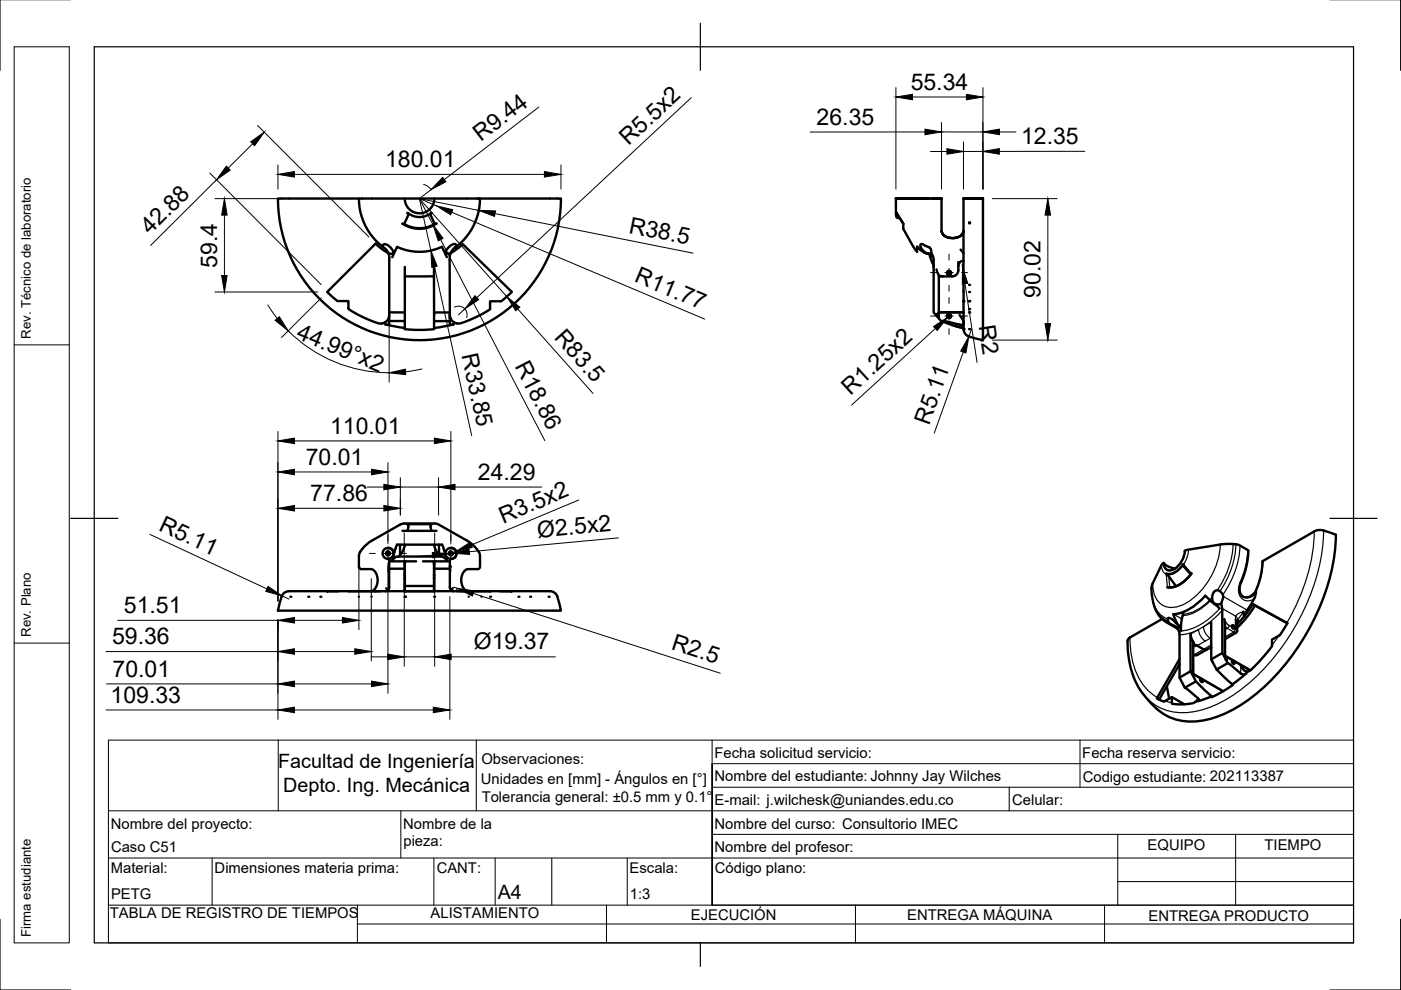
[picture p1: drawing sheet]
<svg xmlns="http://www.w3.org/2000/svg" width="297mm" height="210mm" viewBox="0 0 297 210" stroke-linecap="round" stroke-linejoin="round" font-family="sans-serif">
<!-- layer: Visible -->
<g fill="none" stroke="#000" stroke-width=".51">
<path d="M76.1 42.1h-17.2a30 30 0 0 0 30 30 30 30 0 0 0 30-30h-17.1M81.2 51.9a2.02 2.02 0 0 1 2.2 1.5 .29 .29 0 0 1 0 .4 .29 .29 0 0 1-.4 0l-.7-.1-.6-1a.6 .6 0 0 1-.5-.8zM85.3 47.4h.1a7.1 7.1 0 0 0 7.1 0 6.5 6.5 0 0 1-7.2 0zM85.8 42.1a3.1 3.1 0 0 0 3.2 3.1 3.1 3.1 0 0 0 3.1-3.1M85.8 56.6v9.6M85.8 58.6h6.2v7.6M86.3 45.2l.1-.1a3.9 3.9 0 0 0 5 0l.1 .1M86.4 45.1l.2 .5-.9 1.9M91.4 45.1l-.1 .5 .9 1.9M92 56.6v2M94.7 54.5l-1-2.2a11.2 11.2 0 0 1-9.5 0l-1 2.2M95 52.6a1.41 1.41 0 0 1 1.6-.7 .45 .45 0 0 1 .1 .4 .45 .45 0 0 1-.4 .3l-.4 .4a1.04 1.04 0 0 1-1.4 .7l.1-.6z"/>
<path d="M95.5 53.7l2.6-1.9 10.4 10.1-2.2 2h-2.4v1.7a22.4 22.4 0 0 1-6.8 3 1.8 1.8 0 0 1-1.7-1.8M95.5 53.7l-.2 1 .1 12.8M96.7 52.4a12.5 12.5 0 0 0 5-10.3h-25.5a12.4 12.4 0 0 0 5 10.3M189.9 42.1h4.8zM189.9 42.1l.1 3.7 .2 .3 .7 .3 .6 1-1.4-2.3M190.2 45.2l-.1 .8M191.5 47.4v1.1l2.1 3.7M193.6 42.1h6zM193.6 52.2l.8 1.2v-1.1M194.4 52.3l1 .8M194.4 52.3l1.5 1.2M195.2 51.8a1.06 1.06 0 0 1 1.1 .4 1.1 1.1 0 0 1 1 1.6 1.97 1.97 0 0 1-2.1-2z"/>
<path d="M195.9 42.1h.8zM195.9 53.5l.7 .2M197.4 53.7l.6 1.2v11.3l1.1 1.3M197.7 54.5l-.4-.5-.7-.3 .5 .2 .9 2.7M198 56.6h.1M198.6 57.1l.5 1.3v7.8M199.1 58.4l.6 .2M199.1 58.6h.9M199.6 42.1v6.9M199.6 48.8a2.05 2.05 0 0 0 2.6 1.7 1.93 1.93 0 0 0 2.1-1.5 2.03 2.03 0 0 1-2.5 1.5 1.94 1.94 0 0 1-2.2-1.7zM200.8 57.8a.41 .41 0 0 0 .4 .4 .41 .41 0 0 0 .4-.4M200.8 57.8l.1 .3"/>
<path d="M200.9 58.1a.42 .42 0 0 0 .6 0M200.9 58.1a.41 .41 0 0 1 .3-.7 .41 .41 0 0 1 .4 .7M200.9 58.1l.3 .1 .3-.1M201.6 57.8l-.1 .3M201.6 57.8a.41 .41 0 0 0-.4-.4 .41 .41 0 0 0-.4 .4M201.6 57.8h.1M203.2 55.6v1.7M203.2 57.3a1.34 1.34 0 0 1-1.3 1.3h-1.9M203.4 55.7l-.2 .8M203.7 52.9l.6 .8M204.3 42.1h1.2zM204.3 42.1v26.7"/>
<path d="M204.3 42.1h4.1M204.3 55.4a.67 .67 0 0 0-.9 .3M208.4 42.1h-2.9h2.9v30l-2.9-.7M81.7 68.8h.2a.37 .37 0 0 0 .3 .2 .37 .37 0 0 0 .3-.3v-.6h3.3v1.7a28.7 28.7 0 0 0 6.2 0v-1.7h3.4v.6a.39 .39 0 0 0 .7 .1h.1l-4.1 .7M81.7 68.7l4.2 .8M82.5 66.8a1.82 1.82 0 0 1-2.4 1.7 27.4 27.4 0 0 1-6.2-3v-1.7h-2.4l-2.1-1.9 10.2-10.2 2.7 2 .2 .5v13.9M82.5 66.2h3.3M85.8 66.2v1.9M92 66.2v1.9M92 66.2h3.4M92.1 66.7h.1M95.4 66.7v1.4"/>
<path d="M199.1 66.2l-.5 .5h.5v.8l.4 .6M199.1 66.2h5.2M199.5 68.1h.1M199.6 68.1h1l2.9 .7 .5 .1 .3-.1v.8l-2.2-.6zM200.8 67a.41 .41 0 0 0 .4 .4 .41 .41 0 0 0 .4-.4M200.9 66.7l.3-.1 .3 .1-.3-.1zM202.3 69.1l2 .5v.2M203.5 66.8l.6 1 .2 .8M204.3 61.8v.1M204.3 69.6v.2M204.3 63.8h.1M204.3 63.8v.1"/>
<path d="M204.3 63.9h.1M204.3 69.8v.1M204.3 70a1.7 1.7 0 0 0 1.2 1.4M82.3 116.9a.41 .41 0 0 0-.4 .4 .41 .41 0 0 0 .4 .4M82.3 116.2a1.17 1.17 0 0 1 1.2 1.1 1.17 1.17 0 0 1-1.2 1.2l.2 .5M82.5 119v1.6M82.5 119h5.7M84.2 115.5h9.5M84.2 115.5l-1 3.3 .5-.5 .5-.3M84.8 117.7l-.2 .3M84.8 115.5v2.2M84.9 111.2l-6.1 3.4a5.2 5.2 0 0 0-2.7 3.2l.1 2.6a2.59 2.59 0 0 0 2 .3 2.02 2.02 0 0 1 1.9 2.5l-.2 1-.4 .7-.8 .4"/>
<path d="M84.9 111.2l.8-.2h2.2a17.4 17.4 0 0 1 5.1 .2l6.1 3.5a5.2 5.2 0 0 1 2.7 3.1v2.4a.94 .94 0 0 1-1.2 .5h-.4a1.94 1.94 0 0 0-2.4 2.1 2.37 2.37 0 0 0 1.3 2.5M85.3 112.6h7.2M85.9 115.5a4.3 4.3 0 0 1-1.1 2.2M86.3 111.2h5.2M86.4 111.1l.2 .4-.2 1.1M89.7 119h2.3v.7M91.4 111.1a1.49 1.49 0 0 0 0 1.5M92 115.5a4.5 4.5 0 0 0 1.1 2.1M92 119h.1M92 119v6.4M92 119h3.4M92.1 119.4h.1"/>
<path d="M93.1 115.5v2.3l.2 .2M93.7 118h-9.5M93.7 115.5l.4 .9M94.1 116.5l.2 .5M94.3 117l.2 1.3 .3 .5-.6-.5-.5-.3M95.4 119v1.6M95.5 118.5l-.2 .5M95.6 116.9a.41 .41 0 0 0-.4 .4 .41 .41 0 0 0 .4 .4M95.6 116.2a1.17 1.17 0 0 1 1.2 1.1 1.17 1.17 0 0 1-1.2 1.2M246.7 119.4l1 .7 1.4 .4M246.7 119.4l-.4 .4-1.9 3.9a8.8 8.8 0 0 0 1.1 6.5l.4 .6a10 10 0 0 0 3.7 2.5l.5 1.1v9.3l1.1 2.1M250.9 119.6a3.7 3.7 0 0 1-3.6 2"/>
<path d="M251 119.6h-.2l.2 .6 1.5 1.6M251.2 116.8l.6-.2 6.9-1.1a8.7 8.7 0 0 1 4.2 .1l1.7 1.1a18.8 18.8 0 0 1-1.7 7.5l-.1 .5a1.92 1.92 0 0 0 .8 1.8M251.2 116.8a4.7 4.7 0 0 1-2.8 4.1 1.29 1.29 0 0 1-1.6-1.5M278.6 112.7l-10.9 6.3a14.2 14.2 0 0 1-1.8 6.8 1.99 1.99 0 0 1-2.4 .7M278.7 112.7l.3-.2a5.6 5.6 0 0 1 3.7 .7l.5 .2a45.5 45.5 0 0 1-9.4 25.7 36.7 36.7 0 0 1-15.8 12.9 12.7 12.7 0 0 1-11.9-1l-1-.8M61.3 125.3h20.4M61.3 125.3a1.7 1.7 0 0 0-1.6 1.2l-.8 3h60l-.7-3M69.5 125.3h2.3M73.9 125.3h5.7M76.1 126.5h.1M78.8 126.5h.1M79.6 125.3h1.4"/>
<path d="M79.6 125.3v.1M81.9 124.7l.3 .5M82.5 120.6h3.3v4.7h-4.1a.8 .8 0 0 0 .8-.8zM85.8 121.9v.7M85.8 120.6v-1.6v3M85.8 125.4h6.2M85.8 125.3h6.2M85.8 122.6v2.8M85.8 124.2h6.2M92 120.6h3.4v3.9a.8 .8 0 0 0 .8 .8h-4.2zM96 124.7l-.3 .4M96.2 125.3h19.4a2.42 2.42 0 0 1 2.6 1.2"/>
<path d="M96.9 125.3h7M98.1 125.3v.1M99.4 126.5h.1M102.1 126.5h.1M103.9 125.3v.1M106 125.3h2.4M246.4 131.2l-6.8 4-.5 .4a17.6 17.6 0 0 0 3.3 11.5M247.3 121.6l2 2.7M247.3 121.6v.2M247.5 124.5a5.8 5.8 0 0 0 5.1-2.9 6 6 0 0 1-5 2.9h-.1M247.6 131.1a1.71 1.71 0 0 1 1.7 .9l.1 .1a.82 .82 0 0 1 .4 1.1l-.2 .1-.6-.6a1.58 1.58 0 0 1-1.4-1.6zM248.8 130.2l.6 1.8 .4 .5"/>
<path d="M249.9 132.5l.3 .6 .2 .7M250.1 139.7l-4.8 8.4 1.5 .7 1.7-1 2.6 1.5M250.6 131.2l-.2 2.6M250.7 130.5l-.1 .7M250.9 129.7l-.1 .8M252.4 134.5v7.8M252.4 134.4l.5 1.5M252.9 135.9l.1 .5M252.9 135.9l.4 1.1 .3-.2 1.6 .9M253 136.4v6.5M255.8 137.8l-2 1.1-.8-.1M256.8 131.9v7.9"/>
<path d="M256.8 137.2l-1.1 .6-.5-.1M256.8 139.8l.3 .5M257.4 125.4a1.22 1.22 0 0 1 1.4 .1 1.22 1.22 0 0 1 .5 1.3l-.1 .2a1.15 1.15 0 0 1-1.3 1.1 1.15 1.15 0 0 1-.9-1.5zM258.6 129l-3.1-2.7a10.5 10.5 0 0 1-6.7 3.9M258.9 127.9l.2 1.3 .1 9.2 .7 1.5v-.6l-.3-.2 .1-.1M259.2 138.4l-2.4 1.4M259.6 131.2l.1 1.1v6.7l5.4 3.1M259.9 139.3v.6l.4 .7M261.3 132.5a.4 .4 0 0 1 .4 .3 .4 .4 0 0 1-.2 .5 .55 .55 0 0 1-.2-.8zM262.4 131.4l-.2 2.6-2.5 1.5M265.6 128.1l-1.5 2.2-1.8 2M266.3 125.4l-.4 1.5-1.7 2.8-.4 1-.1-1"/>
<path d="M272.8 132.1h.2l-1.6 2.6-1.7 .9v1.4l-.5 .7-2.1 2.5-1.9 1.8-.5 .3M272.9 132.1l-7.3-4 .5 .3a21.3 21.3 0 0 1-3.8 4.7M242.4 147.2l2.7 3M247.4 145.5l.5 2.6M248.5 147.8v1.4a8.7 8.7 0 0 0 5-.4M250.1 140.8l-4.4 7.5M252.4 142.3l1.2 2.2M252.4 142.3l-2.3 1.4M252.9 142.6v.4l.1-.1M253 142.9l6.4 3.7M254.1 148.1l-.6 .7M254.5 143.9h.2l.3 .3"/>
<path d="M254.5 143.9v.3l.3 .4 .2-.1v-.3M257.1 140.3v.1M257.1 140.4l.8 1.6M261.3 140a.51 .51 0 0 1 .4 .8l-.4-.3zM261.3 145.1l2.9-2.3a1.02 1.02 0 0 1-1.1 0l-2.8-2.2-2.4 1.4 3.4 3.1v.2l-2.2 1.4-2.2 1.1v-.2l-3.3-3.1-2.4 1.3 2.8 2.2a.33 .33 0 0 1 .2 .4 .33 .33 0 0 1-.2 .3l2.9-1.1M263.1 141.1a1.51 1.51 0 0 0 1.6 1.2"/>
<circle cx="201.2" cy="67" r=".41"/>
<circle cx="82.3" cy="117.3" r=".41"/>
<circle cx="82.3" cy="117.3" r="1.17"/>
<circle cx="95.6" cy="117.3" r=".41"/>
<circle cx="95.6" cy="117.3" r="1.17"/>
</g>
<g fill="#000">
<circle cx="189.9" cy="42.1" r=".25"/>
<circle cx="204.3" cy="42.1" r=".25"/>
<circle cx="205" cy="42.1" r=".25"/>
<circle cx="205.5" cy="47.3" r=".25"/>
<circle cx="205.5" cy="47.2" r=".25"/>
<circle cx="208.4" cy="42.1" r=".25"/>
<circle cx="95.4" cy="67.5" r=".25"/>
<circle cx="204.3" cy="63.9" r=".25"/>
<circle cx="204.3" cy="69.8" r=".25"/>
<circle cx="205.5" cy="61.9" r=".25"/>
<circle cx="205.5" cy="65.5" r=".25"/>
<circle cx="205.5" cy="63.8" r=".25"/>
<circle cx="205.5" cy="63.9" r=".25"/>
<circle cx="205.5" cy="60.4" r=".25"/>
<circle cx="205.5" cy="66.2" r=".25"/>
<circle cx="205.5" cy="69.8" r=".25"/>
<circle cx="85.8" cy="119" r=".25"/>
<circle cx="61.6" cy="126.5" r=".25"/>
<circle cx="65.4" cy="126.5" r=".25"/>
<circle cx="67.9" cy="126.5" r=".25"/>
<circle cx="85.8" cy="126.5" r=".25"/>
<circle cx="85.8" cy="125.4" r=".25"/>
<circle cx="92" cy="126.5" r=".25"/>
<circle cx="95.4" cy="120.1" r=".25"/>
<circle cx="103.9" cy="125.3" r=".25"/>
<circle cx="103.9" cy="126.5" r=".25"/>
<circle cx="109.9" cy="126.5" r=".25"/>
<circle cx="112.4" cy="126.5" r=".25"/>
<circle cx="116.3" cy="126.5" r=".25"/>
<circle cx="259.9" cy="139.9" r=".25"/>
</g>
<!-- layer: Visible Narrow -->
<g fill="none" stroke="#000" stroke-width=".25">
<path d="M246.3 119.8a1.99 1.99 0 0 0 1 2l.2 2.7M250.9 119.8a3.7 3.7 0 0 1-3.4 2M251.3 116.8a4.5 4.5 0 0 1-3.3 4.2 1.35 1.35 0 0 1-1.3-1.6M252 116.5l-.3 1.6-.7 1.5 1.6 2M258.7 115.4a15.5 15.5 0 0 1-8.2 13 4 4 0 0 1-6-3.5l-.1-1.2M261.4 115.3a18.3 18.3 0 0 1-3.3 9.8M262 115.4a18.7 18.7 0 0 1-3.3 9.9M262.9 115.6a19.2 19.2 0 0 1-3.6 10.5M264.5 116.6a21 21 0 0 1-1.8 7.7 2.18 2.18 0 0 0 .4 2.4 2.18 2.18 0 0 0 2.4 .5l.4-.2M267.8 118.9a16.5 16.5 0 0 1-1.5 6.5M278.6 112.7a40.1 40.1 0 0 1-5.7 19.4M280.6 112.5a44.7 44.7 0 0 1-9.8 26 34.8 34.8 0 0 1-14.6 11.6 12.4 12.4 0 0 1-11.9-1.1l-1.9-1.9"/>
<path d="M239.6 135.2a15.2 15.2 0 0 0 4.1 11.4l1.7 1.3M244.4 127.4a4.8 4.8 0 0 0 3.2 3.8M244.5 127.8a5 5 0 0 0 3.2 3.9M247.4 132l1 .4M247.8 122.2l.2 2.3M248.7 131.4h.5M248.7 132.6l.7 .3M248.8 130.2l1.8 1M249.4 132h-.1M249.8 132.5h.1M252.9 135.9v6.7l-.5-.3M253 136.8l.3 .2"/>
<path d="M253 138.7l.2 .1M253.2 138.8h-.2M254 138.8h-.8M254.1 133.5l.4 1.4 1 1M254.1 133.5l-2.3 .9-1.7 .2M254.1 133.5l-1.7 1M255.2 132.9l.4 1.3 1 1.1M255.2 132.9l-1.1 .6M255.2 137.7l-2 1.1M255.5 135.9l-1.7 1M256.6 135.3l-1.1 .6M256.6 127.4a9.2 9.2 0 0 1-5.8 3.1"/>
<path d="M256.8 131.9l-1.6 1M256.8 136.7l-1.6 1M256.8 135.2l-.2 .1M257 126.6a9.6 9.6 0 0 1-6.2 3.6M257.1 127.4l-.1 .2M257.6 128l-.1 .1M258.6 129a12.6 12.6 0 0 1-8.2 4.8M259.1 129l2.9 1.7 .3 .4 .1 .4M259.2 129.4l-2.3 2.2-1.7 1.3M259.3 126.4l5.1 3M259.7 133.5l.5-.3 1.4 .8M259.7 132.8l.4 .3a.39 .39 0 0 0 .4-.1 .39 .39 0 0 0 .1-.4l.6 .4"/>
<path d="M259.9 139.3l1.4 .7M260.6 132.6l-.6-.6-.4-.8v7.9M261.6 134l-1.9 1.1M261.6 134l.5 .1M261.7 133.3l.2 .1M261.9 133.4l-.3 .6M261.9 133.4l.4 .3M261.9 131.3l.4 .6M262.4 131.5l.4 .3M262.4 131.4l1.3-1.7a1.78 1.78 0 0 0-1.8 1.6v2.1M263 123.4l.1 .1M265.4 126.2h.1"/>
<path d="M265.5 126.2a1.83 1.83 0 0 1-2 .3M266.3 125.4l-.8 .8M266.3 125.4h.1M266.3 125.4h-.1M266.3 125.4a1.95 1.95 0 0 1-2.7 1.1M271.2 134.8l-1.5 2M247 148.6l1.5 .4M252.9 143l1.6 .9M254 148.3v.4l-.5 .1M254.6 143.9h-.1M254.8 144l.2 .3-.1 .3M255 144.2l4.2 2.4"/>
<path d="M261.7 140.2v.6M261.7 140.3l3.3 1.9-1.9-1.1v1.7M264.7 142.3l-.4 .4-.1-.3"/>
</g>
<!-- layer: BOM -->
<path d="M3 9.9h11.7v190h-11.7zM3 73.1h11.7M3 136.3h11.7" fill="none" stroke="#000" stroke-width=".21"/>
<!-- layer: Border -->
<path d="M0 -.1v15M297 -.1v15M20 9.9h267v190h-267zM148.5 4.9v10M15 109.9h10M282 109.9h10M0 194.9v15h15M148.5 199.9v5M297 194.9v15h-15" fill="none" stroke="#000" stroke-width=".25"/>
<!-- layer: TitleBlock -->
<g fill="none" stroke="#000" stroke-width=".21">
<path d="M59 156.9v15M101 156.9v15M151 156.9v35v-30h136M229 156.9v10M23 171.9h264M85 171.9v10M151 166.9h136M151 176.9h136M214 166.9v5M237 176.9v15M262 176.9v15M23 191.9v8h264v-43h-264v35h264h-136"/>
<path d="M23 181.9h264M45 181.9v10M75.8 195.9h211.2M75.8 191.9v8M92 181.9v10M105 181.9v10M117 181.9v10M128.6 191.9v8M133 181.9v10M181.4 191.9v8M234.2 191.9v8M237 186.9h50"/>
</g>
<!-- layer: FD_Dimensions -->
<g fill="none" stroke="#000" stroke-width=".21">
<path d="M189.9 18.6v21.5M208.4 18.6v21.5v-14.1M44.5 36.7l23.6 23.6M45.9 38.1l-14 13.9M53.6 30.5l-5.2 5.1M54.6 26.6l23.6 23.6M58.9 35v5.1M62.4 37h53M89.8 39.1l.8 .3 .9 .8M114.2 22.7l-20 15.4M118.9 35v5.1M146.6 20.7l-45.5 42.4"/>
<path d="M193.5 20.6h11.4M196.1 28h-24.3M197.3 32.1h3.5M199.6 26v14.1M199.6 28h8.8M204.3 30.1v10M208.4 32.1h-4.1M211.9 28h3.5M230 32.1h-18.1M45.6 42.1h13.7M47.6 45.6v12.8M88.9 42.1l2.9 5.6"/>
<path d="M88.9 42.1l12.6 2.5M88.9 42.1l2.5 11M88.9 42.1l3.6 1.5M88.9 42.1l18.5 20.8M91.4 40.2l-2.5 1.9M92.1 56.6l7.9 35.8M93.4 50.8l22.1 42.6M95.8 45l53.6 22.7M101.8 42.6a12.8 12.8 0 0 1-1.5 5.5M104.9 45.3l42 8.4M204 56l.1 .7M210.4 42.1h13.8"/>
<path d="M222.2 45.6v23M45.6 61.9h21.8M56.8 64.7l2 2.8M61.1 70.1a30.3 30.3 0 0 0 21.4 8.9M68.1 63.2l-8.4 8.4M82.5 68.2v12.8M89.4 78.2l-3.4 .6M96.4 65.1a1.83 1.83 0 0 1 2 .3 1.83 1.83 0 0 1 .5 2M98.6 65.5l-1.4 1.3M109.8 65.5l15.9 17.9M198.3 69.7l-17.7 16.2M201.2 67l-.3 .3"/>
<path d="M204.2 74.6l-6.1 17.2M204.6 60.1l2.6 16.7M206 69.7l-.6 1.6M210.4 72.1h13.8M58.9 91.5v36M62.4 93.5h29.7M82.3 98.1v17.2M95.6 91.5v23.8M31.8 113.3l24.8 11.6M62.4 100.1h16.4M62.4 107.8h19M76.1 119.8v13.7"/>
<path d="M77.9 103.3h3.5M82.3 119.3v27.7M84.9 101.3v7.9M84.9 103.3h8.1M85.7 113v28.3M91.7 117.7l-3.5 .3M92.2 113v28.3M93 101.3v7.9M95.6 117.3l1.1-.4a1.17 1.17 0 0 1-1.2 1.6M96 117.3l-.8 .1M96.5 103.3h18.4M122.7 106l-22.8 9.5"/>
<path d="M131.1 114l-31.6 3M22.5 138.1h36.4M25 131.5h33.9M58.9 131.5v21M59.8 126.3l1.5 .7M62.4 131.5h10.2M62.4 138.1h12.8M78.7 139.3h3.5M78.7 122.7v17.4M85.7 139.3h6.5M95.4 126.5v26M95.7 139.3h22.1"/>
<path d="M96.2 124.5l.8 .2M97 124.7a.84 .84 0 0 1-.8 .6M100.3 125.8l52.4 16.9M22.5 150.5h36.4M22.6 145h36.3M62.4 145h16.4M62.4 150.5h29.5"/>
</g>
<g fill="#000" stroke="#000" stroke-width=".21">
<path d="M189.9 20.6l3.6-.6v1.2zM204.9 20l3.5 .6-3.5 .6zM48 35.2l.8 .9-2.9 2zM53.1 30.1l2.9-2.1-2 2.9zM58.9 37l3.5-.6v1.1zM93.9 37.6l.7 .9-3.2 1.7zM115.4 36.4l3.5 .6-3.5 .5zM196.1 27.4l3.5 .6-3.5 .6zM200.8 31.5l3.5 .6-3.5 .6zM208.4 32.1l3.5-.6v1.2zM208.4 28l3.5-.6v1.1zM47 58.4h1.2l-.6 3.5z"/>
<path d="M47.6 42.1l.6 3.5h-1.2zM91.4 53.1l1.3 3.3-1.2 .3zM91.8 47.7l2.1 2.8-1 .6zM92.5 43.6l3.5 .9-.5 1zM101.5 44.6l3.6 .1-.3 1.2zM222.2 42.1l.5 3.5h-1.1zM58.3 67.9l.9-.7 1.9 3zM82.5 79.1l3.5-.8v1.1zM100.7 62.7l.8 .8-2.9 2zM107.4 62.9l2.8 2.2-.9 .8zM197.9 69.2l3-1.9-2.2 2.8zM205.4 71.3l-.6 3.5-1.1-.4z"/>
<path d="M204.1 56.7l1.1 3.4-1.2 .1zM221.6 68.6h1.1l-.5 3.5zM58.9 93.5l3.5-.6v1.2zM58.9 100.1l3.5-.6v1.2zM78.8 99.5l3.5 .6-3.5 .6zM92.1 92.9l3.5 .6-3.5 .6zM58.9 107.8l3.5-.6v1.1zM81.4 107.2l3.5 .6-3.5 .5zM81.4 102.7l3.5 .6-3.5 .6zM91.7 117.1l3.5 .3-3.4 .9zM93 103.3l3.5-.6v1.2zM96 117.3l3.4-.9 .1 1.2z"/>
<path d="M96.7 116.9l3-1.9 .4 1.1zM56.8 124.3l3 2-3.5-.9zM58.9 131.5l3.5-.6v1.2zM58.9 138.1l3.5-.5v1.1zM72.6 130.9l3.5 .6-3.5 .6zM75.2 137.6l3.5 .5-3.5 .6zM82.2 138.7l3.5 .6-3.5 .6zM92.2 139.3l3.5-.6v1.2zM97 124.7l3.5 .6-.4 1.1zM58.9 145l3.5-.6v1.2zM58.9 150.5l3.5-.6v1.2zM78.8 144.4l3.5 .6-3.5 .6z"/>
<path d="M91.9 149.9l3.5 .6-3.5 .6z"/>
</g>
<!-- layer: Smart Centers -->
<g fill="none" stroke="#000" stroke-width=".21">
<path d="M197.3 57.8h1.2M200.3 57.8h1.8M201.2 53.9v1.2M201.2 56.9v1.8M203.9 57.8h1.2M197.3 67h1.2M200.3 67h1.8M201.2 60.5v1.2M201.2 63.1v1.2M201.2 66.1v1.8M201.2 69.7v1.2M203.9 67h1.2"/>
<path d="M78.3 117.3h1.3M81.4 117.3h1.8M82.3 113.4v1.3M82.3 116.5v1.7M84.9 117.3h1.3M91.7 117.3h1.2M94.7 117.3h1.8M95.6 113.4v1.3M95.6 116.5v1.7M98.3 117.3h1.2M82.3 120v1.3M95.6 120v1.3"/>
</g>
<g font-size="4.9">
<text x="193.1" y="19">55.34</text>
<text x="173.1" y="26.4">26.35</text>
<text x="81.6" y="35.4">180.01</text>
<text x="101.9" y="30.2" transform="rotate(-37 101.9 30.2)">R9.44</text>
<text x="133.2" y="31" transform="rotate(-43 133.2 31)">R5.5x2</text>
<text x="216.5" y="30.5">12.35</text>
<text x="31.9" y="49.9" transform="rotate(-45 31.9 49.9)">42.88</text>
<text x="133.2" y="49.3" transform="rotate(11 133.2 49.3)">R38.5</text>
<text x="46" y="56.7" transform="rotate(-90 46 56.7)">59.4</text>
<text x="134.3" y="59.6" transform="rotate(23 134.3 59.6)">R11.77</text>
<text x="220.6" y="63.2" transform="rotate(-90 220.6 63.2)">90.02</text>
<text x="62.7" y="71.6" transform="rotate(23 62.7 71.6)">44.99°x2</text>
<text x="117.3" y="71.7" transform="rotate(48 117.3 71.7)">R83.5</text>
<text x="207.5" y="69.2" transform="rotate(81 207.5 69.2)">R2</text>
<text x="97.9" y="75.3" transform="rotate(78 97.9 75.3)">R33.85</text>
<text x="109.1" y="77.6" transform="rotate(63 109.1 77.6)">R18.86</text>
<text x="180.3" y="84" transform="rotate(-42 180.3 84)">R1.25x2</text>
<text x="70" y="91.9">110.01</text>
<text x="197" y="90.2" transform="rotate(-70 197 90.2)">R5.11</text>
<text x="64.8" y="98.5">70.01</text>
<text x="101.3" y="101.7">24.29</text>
<text x="65.8" y="106.2">77.86</text>
<text x="33.4" y="112.4" transform="rotate(25 33.4 112.4)">R5.11</text>
<text x="106.7" y="111" transform="rotate(-23 106.7 111)">R3.5x2</text>
<text x="114" y="114" transform="rotate(-5 114 114)">Ø2.5x2</text>
<text x="26.3" y="130">51.51</text>
<text x="23.8" y="136.6">59.36</text>
<text x="100.5" y="137.6">Ø19.37</text>
<text x="142.1" y="137.7" transform="rotate(18 142.1 137.7)">R2.5</text>
<text x="23.9" y="143.4">70.01</text>
<text x="23.5" y="149">109.33</text>
</g>
<g font-size="4.2">
<text x="59" y="162.9">Facultad de Ingeniería</text>
<text x="60" y="168">Depto. Ing. Mecánica</text>
<text x="105.5" y="190.7">A4</text>
</g>
<g font-size="3.1">
<text x="102.1" y="162">Observaciones:</text>
<text x="151.5" y="160.7">Fecha solicitud servicio:</text>
<text x="229.5" y="160.7">Fecha reserva servicio:</text>
<text x="102" y="166.3">Unidades en [mm] - Ángulos en [°]</text>
<text x="151.5" y="165.7">Nombre del estudiante: Johnny Jay Wilches</text>
<text x="229.6" y="165.7">Codigo estudiante: 202113387</text>
<text x="102.1" y="170.1">Tolerancia general: ±0.5 mm y 0.1°</text>
<text x="151.5" y="170.7">E-mail: j.wilchesk@uniandes.edu.co</text>
<text x="214.6" y="170.7">Celular:</text>
<text x="23.5" y="175.7">Nombre del proyecto:</text>
<text x="85.5" y="175.7">Nombre de la</text>
<text x="85.5" y="179.4">pieza:</text>
<text x="151.5" y="175.7">Nombre del curso: Consultorio IMEC</text>
<text x="23.5" y="185.2">Material:</text>
<text x="23.5" y="180.7">Caso C51</text>
<text x="45.5" y="185.2">Dimensiones materia prima:</text>
<text x="92.6" y="185.2">CANT:</text>
<text x="133.5" y="185.2">Escala:</text>
<text x="151.5" y="180.7">Nombre del profesor:</text>
<text x="151.6" y="185.2">Código plano:</text>
<text x="243.3" y="180.2">EQUIPO</text>
<text x="268.1" y="180.2">TIEMPO</text>
<text x="23.5" y="190.7">PETG</text>
<text x="133.5" y="190.7">1:3</text>
<text x="23.3" y="194.7">TABLA DE REGISTRO DE TIEMPOS</text>
<text x="91.3" y="194.6">ALISTAMIENTO</text>
<text x="146.5" y="195.1">EJECUCIÓN</text>
<text x="192.4" y="195.1">ENTREGA MÁQUINA</text>
<text x="243.5" y="195.2">ENTREGA PRODUCTO</text>
</g>
<g font-size="2.8">
<text x="6.5" y="71.9" transform="rotate(-90 6.5 71.9)">Rev. Técnico de laboratorio</text>
<text x="6.5" y="135.1" transform="rotate(-90 6.5 135.1)">Rev. Plano</text>
<text x="6.5" y="198.6" transform="rotate(-90 6.5 198.6)">Firma estudiante</text>
</g>
</svg>
